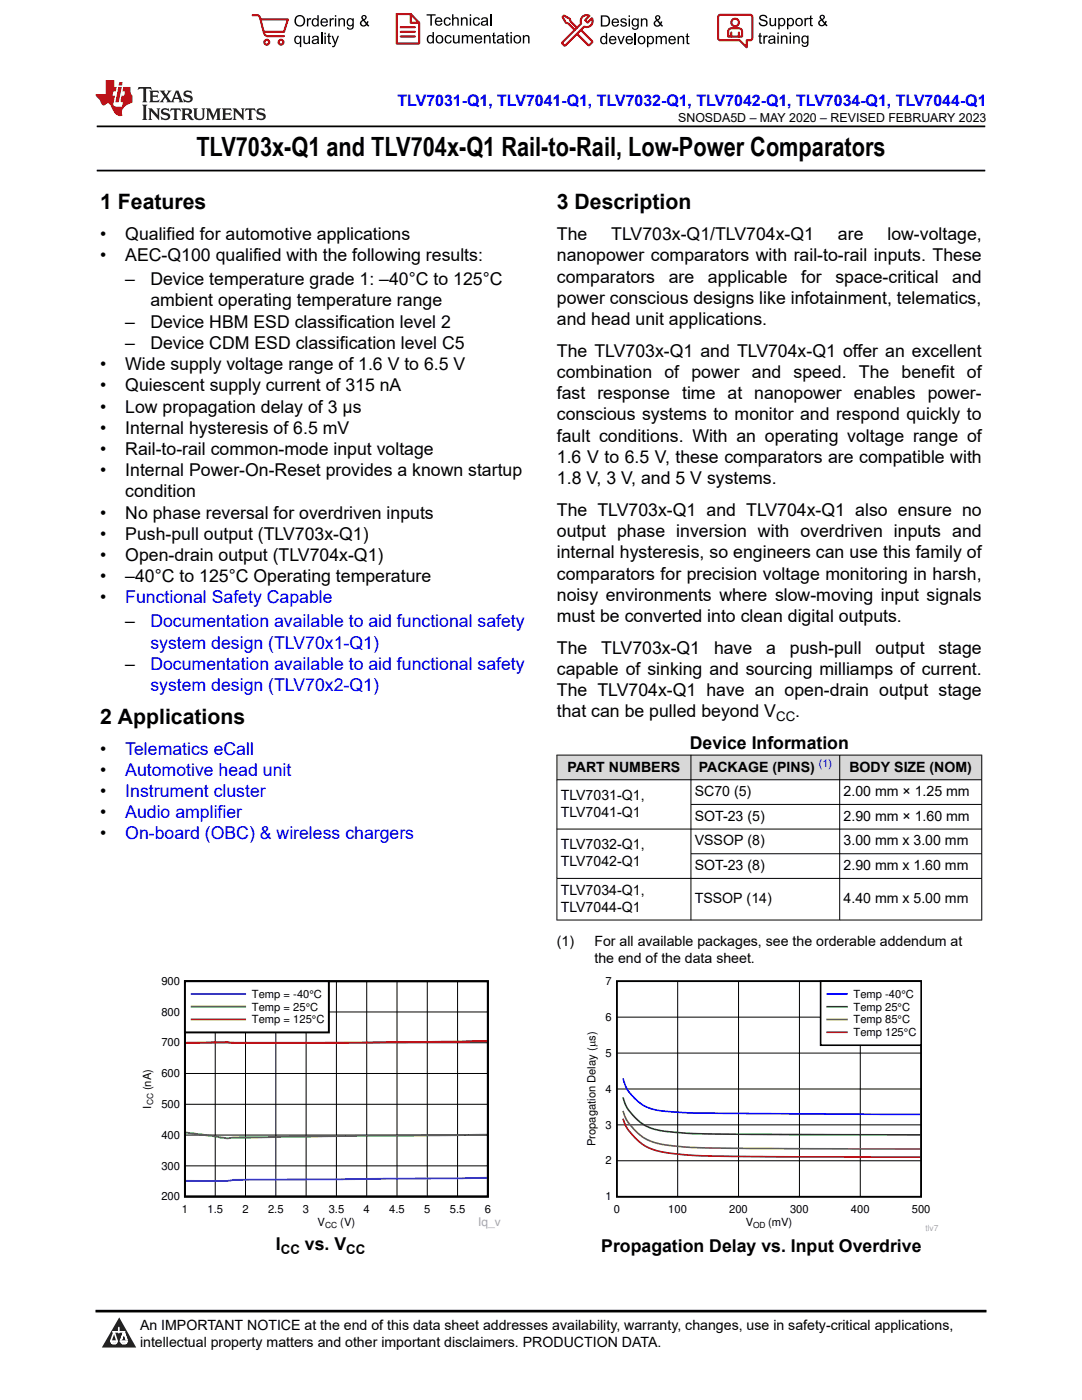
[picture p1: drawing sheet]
<svg xmlns="http://www.w3.org/2000/svg" width="216mm" height="279mm" viewBox="0 0 216 279" stroke-linecap="round" stroke-linejoin="round" font-family="sans-serif">
<path d="M19.3 25.2h177.3M19.3 34h177.3" fill="none" stroke="#000" stroke-width=".35"/>
<g fill="#d8d8d8">
<path d="M111.1 150.7h84.8v4.9h-84.8z" fill-rule="evenodd"/>
<path d="M111.2 150.8h26.6v4.8h-26.6z" fill-rule="evenodd"/>
<path d="M137.9 150.8h29.6v4.8h-29.6z" fill-rule="evenodd"/>
<path d="M167.6 150.8h28.2v4.8h-28.2z" fill-rule="evenodd"/>
</g>
<g fill="none" stroke="#000" stroke-width=".2">
<path d="M111.1 150.7h84.9M111.1 155.6h84.9M111.1 150.6v33.1M137.9 150.6v33.1M167.6 150.6v33.1M195.9 150.6v33.1M111.1 165.5h84.9M111.1 175.3h84.9M137.9 160.5h58.1M137.9 170.4h58.1M42.9 195.8v43M49 195.8v43"/>
<path d="M55 195.8v43M61.1 195.8v43M67.1 195.8v43M73.2 195.8v43M79.2 195.8v43M85.3 195.8v43M91.3 195.8v43M111.1 183.6h84.9M36.9 214.2h60.5M36.9 208.1h60.5M36.9 202h60.5M36.9 232.7h60.5"/>
<path d="M36.9 226.5h60.5M36.9 220.4h60.5"/>
</g>
<path d="M36.9 195.8h60.5v43h-60.5z" fill="none" stroke="#000" stroke-width=".39"/>
<path d="M97.2 235.1l-50.6 .4a49.9 49.9 0 0 1-9.5 .2" fill="none" stroke="#3265ff" stroke-width=".39"/>
<path d="M37.1 226l8.3 1.2a1970.3 1970.3 0 0 1 51.8-.7" fill="none" stroke="#00cf1b" stroke-width=".39"/>
<path d="M97.2 207.8a1703.9 1703.9 0 0 1-53 .2l-7.1 .1" fill="none" stroke="#f00" stroke-width=".39"/>
<path d="M36.9 195.8h28.7v10.2h-28.7z" fill-rule="evenodd" fill="#fff"/>
<path d="M36.9 195.8h28.7v10.2h-28.7z" fill="none" stroke="#000" stroke-width=".39"/>
<path d="M38.3 198.4h10.6" fill="none" stroke="#3265ff" stroke-width=".39"/>
<path d="M38.3 200.9h10.6" fill="none" stroke="#00cf1b" stroke-width=".39"/>
<path d="M38.3 203.5h10.6" fill="none" stroke="#f00" stroke-width=".39"/>
<path d="M116.7 194.9h70.5v50.8h-70.5z" fill-rule="evenodd" fill="#fff"/>
<path d="M123.1 195.8h60.7v43h-60.7z" fill="none" stroke="#000" stroke-width=".32"/>
<path d="M135.2 195.8v43M147.4 195.8v43M159.5 195.8v43M171.7 195.8v43M123.1 217.3h60.7M123.1 210.2h60.7M123.1 203h60.7M123.1 231.7h60.7M123.1 224.5h60.7" fill="none" stroke="#000" stroke-width=".2"/>
<path d="M124.3 215.2a9.1 9.1 0 0 0 9.3 6.7l1.6 .1a1816.7 1816.7 0 0 0 48.4 .4" fill="none" stroke="#00f" stroke-width=".32"/>
<path d="M124.3 219a9.7 9.7 0 0 0 9.3 6.9l3.3 .3a1609.9 1609.9 0 0 0 46.7 .3" fill="none" stroke="#007f00" stroke-width=".32"/>
<path d="M124.3 221.7a10.2 10.2 0 0 0 9.3 6.9l3.3 .3a1123.3 1123.3 0 0 0 41.6 .4h5.1" fill="none" stroke="#7f7f00" stroke-width=".32"/>
<path d="M124.3 223.3a10.5 10.5 0 0 0 9.3 6.8l4.1 .4a1209.6 1209.6 0 0 0 45.9 .4" fill="none" stroke="#7f0000" stroke-width=".32"/>
<path d="M163.7 195.8h20.1v12.8h-20.1z" fill-rule="evenodd" fill="#fff"/>
<path d="M163.7 195.8h20.1v12.8h-20.1z" fill="none" stroke="#000" stroke-width=".32"/>
<path d="M165.1 198.4h3.9" fill="none" stroke="#00f" stroke-width=".32"/>
<path d="M165.1 200.9h3.9" fill="none" stroke="#007f00" stroke-width=".32"/>
<path d="M165.1 203.5h3.9" fill="none" stroke="#7f7f00" stroke-width=".32"/>
<path d="M165.1 206h3.9" fill="none" stroke="#7f0000" stroke-width=".32"/>
<path d="M0 0h215.9v23.8h-215.9z" fill-rule="evenodd" fill="#fff"/>
<path d="M27.7 17.4l-.2 .6 .5-.3h.6v.1v2.2l-.2 .4h1l-.2-.4v-2.2v-.1h.5l.5 .3-.1-.6zM29.8 18.1l.2 .4v1.5l-.2 .4h1.9l.1-.6a1.08 1.08 0 0 1-1.3 .2v-.7h.6l.4 .2v-.6l-.4 .2h-.6v-.6l.2-.1a1 1 0 0 1 1 .2l-.1-.5zM31.8 18.1l1 1.1-1 1.2h.9l-.2-.2 .4-.7 .5 .7-.2 .2h1.6l-.2-.2 .1-.4h1l.1 .4-.1 .2h.9l-.2-.3-.8-2h-.5l-1 2.2-.8-1.1 .9-1.1h-.8l.2 .2-.5 .7-.3-.7 .1-.2zM35.2 18.5l.4 1h-.8zM36.8 18.2a.65 .65 0 0 0-.2 .7 .65 .65 0 0 0 .6 .5l.7 .2 .1 .2a.79 .79 0 0 1-.7 .4 .79 .79 0 0 1-.7-.5l.1 .7 .2-.1a.93 .93 0 0 0 1.1 .1 .93 .93 0 0 0 .4-1 1.46 1.46 0 0 0-1.2-.6l-.1-.3a1.09 1.09 0 0 1 1.2 .2l-.2-.6-.1 .1-.6-.2zM28.4 20.9l.2 .4v2.3l-.2 .3h1l-.2-.3v-2.3l.2-.4zM29.6 21.6l.2 .4v1.6l-.2 .3h.8l-.3-.3v-1.4l1.7 1.8v-2l.2-.4h-.8l.2 .2 .1 1.1-1.2-1.3zM32.3 21.8a.65 .65 0 0 0-.2 .7 .65 .65 0 0 0 .7 .4l.6 .2 .1 .2a.79 .79 0 0 1-.7 .4 .79 .79 0 0 1-.7-.5l.1 .7 .2-.1a.93 .93 0 0 0 1.1 .1 .93 .93 0 0 0 .4-.9 1.46 1.46 0 0 0-1.2-.6l-.1-.4a1.09 1.09 0 0 1 1.2 .2l-.2-.6-.1 .1-.6-.1zM34.1 21.6l-.1 .7a.63 .63 0 0 1 .7-.4l.1 1.7-.3 .3h1l-.2-.3v-1.7a.66 .66 0 0 1 .8 .4l-.1-.7zM36.2 21.6l.2 .4v1.6l-.2 .3h.9l-.2-.2v-.7h.5l.1 .2a.79 .79 0 0 0 1.2 .6l-1-.9a.61 .61 0 0 0 .6-.6 .61 .61 0 0 0-.5-.6zM36.9 21.9h.2a.47 .47 0 0 1 .5 .1 .47 .47 0 0 1 .1 .5l-.2 .2h-.6zM38.5 21.6l.2 .2a2.27 2.27 0 0 0 .4 2 1.04 1.04 0 0 0 1.7-.7v-1.3l.2-.2h-.8l.2 .4v1.1a.6 .6 0 0 1-.6 .6 .6 .6 0 0 1-.6-.6v-1.1l.3-.4zM41.1 21.6l.2 .4v1.6l-.2 .3h.7l-.2-.3v-1.5l.9 1.9 .8-1.9v1.5l-.2 .3h1l-.3-.3v-1.6l.3-.4h-.8l-.7 1.5-.7-1.5zM44.3 21.6l.2 .4v1.6l-.2 .3h1.9l.1-.5a1.09 1.09 0 0 1-1.3 .1v-.6h.6l.4 .1v-.6l-.4 .2h-.6v-.6l.2-.1a1.01 1.01 0 0 1 1 .3l-.1-.6zM46.4 21.6l.3 .4v1.6l-.3 .3h.8l-.2-.3v-1.4l1.6 1.8v-2l.2-.4h-.7l.2 .2v1.1l-1.2-1.3zM49 21.6l-.1 .7a.63 .63 0 0 1 .8-.4v1.7l-.3 .3h1l-.2-.3v-1.7a.66 .66 0 0 1 .8 .4l-.1-.7zM51.4 21.8a.65 .65 0 0 0-.2 .7 .65 .65 0 0 0 .6 .4l.6 .2 .2 .2a.79 .79 0 0 1-.8 .4 .79 .79 0 0 1-.6-.5l.1 .7 .2-.1a.93 .93 0 0 0 1 .1 .93 .93 0 0 0 .5-.9 1.46 1.46 0 0 0-1.3-.6l-.1-.4a1.09 1.09 0 0 1 1.3 .2l-.2-.6-.2 .1-.5-.1z" fill="#231f20"/>
<path d="M21.1 16v2.8h-2.1l.1 .3 .9 1a.95 .95 0 0 0 .9 .9 .59 .59 0 0 1 .6-.4 .59 .59 0 0 1 .5 .4l.4 .8a1.59 1.59 0 0 0 2.1 1.3 1.61 1.61 0 0 1 1-2.2l1-.4-.1-1.5a1.59 1.59 0 0 1-.4-1.6h-1.4l-.2 .9h.5l-.1 .8h-.5l-.2 1v.2l.4 .1-.2 .9h-.6a.73 .73 0 0 1-1.1-.7l.3-1.5h-.5l.2-.8h.5l.2-.9h-.5v-1.4zM23.6 17.4l-.6 3h.7l.6-3zM23.8 16.4l-.1 .7h.7l.1-.7z" fill="#ed1c24"/>
<g fill="#000">
<path d="M58.7 4.2a1.15 1.15 0 0 1 2.3 0 1.15 1.15 0 0 1-2.3 0zM59.3 3.5a.89 .89 0 0 0-.2 1.1 .89 .89 0 0 0 1.1 .4 .88 .88 0 0 0 .3-1.3 .88 .88 0 0 0-1.2-.2z" fill-rule="evenodd"/>
<path d="M58.9 7.3l.5-.2 .5 .3v-.3h.2v2.3h-.3v-.8a.74 .74 0 0 1-.9 0 .74 .74 0 0 1-.2-1zM59.1 7.5a.57 .57 0 0 0-.1 .7 .57 .57 0 0 0 .7 .2 .57 .57 0 0 0 .2-.7 .57 .57 0 0 0-.8-.2z" fill-rule="evenodd"/>
<path d="M61.2 3.6h.3v.3l.2-.2 .3-.1 .1 .1-.1 .3a.36 .36 0 0 0-.4 0 .36 .36 0 0 0-.1 .4v.9h-.3z" fill-rule="evenodd"/>
<path d="M60.5 7.1h.3v.9a.41 .41 0 0 0 .4 .6 .41 .41 0 0 0 .4-.6v-.9h.3v1.7h-.3v-.3a.58 .58 0 0 1-.7 .3 .58 .58 0 0 1-.4-.6z" fill-rule="evenodd"/>
<path d="M62.4 3.8l.5-.2 .4 .2v-.8h.3v2.3h-.3v-.2a.75 .75 0 0 1-1-.1 .75 .75 0 0 1 0-1zM62.6 4a.57 .57 0 0 0-.1 .7 .57 .57 0 0 0 .7 .2 .57 .57 0 0 0 .1-.7 .57 .57 0 0 0-.7-.2z" fill-rule="evenodd"/>
<path d="M62.4 7.3a.74 .74 0 0 1 .9-.1 .74 .74 0 0 1 .3 .9l.1 .7h-.3v-.2a.57 .57 0 0 1-.9 .2 .57 .57 0 0 1-.1-.8l.9-.3a.41 .41 0 0 0-.3-.4 .41 .41 0 0 0-.5 .4l-.3-.1zM62.6 8.2a.35 .35 0 0 0 .1 .5 .35 .35 0 0 0 .5-.3l.1-.4z" fill-rule="evenodd"/>
<path d="M64.7 6.5h.3v.3h-.3zM64.7 7.1h.3v1.7h-.3z" fill-rule="evenodd"/>
<path d="M64.2 3.8a.76 .76 0 0 1 .9-.1 .76 .76 0 0 1 .3 .8h-1.2a.47 .47 0 0 0 .4 .6 .47 .47 0 0 0 .5-.4l.3 .1a.82 .82 0 0 1-1.2 .3 .82 .82 0 0 1 0-1.3zM64.4 4l-.2 .3h.9l-.2-.4z" fill-rule="evenodd"/>
<path d="M65.8 3.6h.2v.3l.2-.2 .3-.1 .2 .1-.1 .3a.36 .36 0 0 0-.5 0 .36 .36 0 0 0 0 .4v.9h-.3z" fill-rule="evenodd"/>
<path d="M65.5 6.7l.3-.1v.5h.2v.3h-.2v.9v.2h.2l.1 .3a.41 .41 0 0 1-.5-.1 .41 .41 0 0 1-.1-.4v-.9h-.2v-.3h.2z" fill-rule="evenodd"/>
<path d="M66.1 7.1h.3l.5 1.4 .5-1.4h.2l-.6 1.7a.57 .57 0 0 1-.7 .6v-.3a.37 .37 0 0 0 .5-.3z" fill-rule="evenodd"/>
<path d="M66.8 3h.3v.3h-.3zM66.8 3.6h.3v1.7h-.3z" fill-rule="evenodd"/>
<path d="M67.5 3.6h.3v.3a.58 .58 0 0 1 .7-.3 .58 .58 0 0 1 .3 .7v1h-.2v-1a.4 .4 0 0 0-.5-.5 .4 .4 0 0 0-.3 .6v.9h-.3z" fill-rule="evenodd"/>
<path d="M69.3 3.8l.6-.2 .4 .2v-.2h.3v1.5a.71 .71 0 0 1-.5 .8 .71 .71 0 0 1-.9-.5h.3a.46 .46 0 0 0 .6 .3 .46 .46 0 0 0 .2-.6 .78 .78 0 0 1-1.1-.2 .78 .78 0 0 1 .1-1.1zM69.6 4a.53 .53 0 0 0-.1 .8 .53 .53 0 0 0 .8 0 .54 .54 0 0 0 0-.7 .54 .54 0 0 0-.7-.1z" fill-rule="evenodd"/>
<path d="M72.2 3.1a.53 .53 0 0 1 .9 .1 .53 .53 0 0 1-.4 .8l.5 .5 .1-.3 .2 .1-.2 .5 .4 .3-.2 .2-.3-.3a.71 .71 0 0 1-1.2 .1 .71 .71 0 0 1 .3-1.1l-.2-.5zM72.3 3.5a.3 .3 0 0 0 .6 0 .3 .3 0 0 0-.6 0zM72.3 4.3a.45 .45 0 0 0 0 .7 .45 .45 0 0 0 .7-.2l-.5-.6z" fill-rule="evenodd"/>
<path d="M85.1 2.8h1.8v.3h-.7v2h-.3v-2h-.8z" fill-rule="evenodd"/>
<path d="M85.3 7.2l.6-.2 .4 .2v-.8h.3v2.3h-.3v-.2a.76 .76 0 0 1-1-.1 .76 .76 0 0 1-.1-1zM85.6 7.4a.58 .58 0 0 0-.1 .7 .58 .58 0 0 0 .7 .2 .58 .58 0 0 0 .1-.7 .58 .58 0 0 0-.7-.2z" fill-rule="evenodd"/>
<path d="M87.2 7.2a.81 .81 0 0 1 1.1 .1 .81 .81 0 0 1-.1 1.2 .81 .81 0 0 1-1.2-.2v-.7zM87.3 7.4a.57 .57 0 0 0 0 .8 .57 .57 0 0 0 .8 0 .57 .57 0 0 0 0-.7 .57 .57 0 0 0-.8-.1z" fill-rule="evenodd"/>
<path d="M87 3.7a.77 .77 0 0 1 .9-.2 .77 .77 0 0 1 .4 .9h-1.3a.48 .48 0 0 0 .4 .5 .48 .48 0 0 0 .6-.3h.3a.83 .83 0 0 1-1.3 .4 .83 .83 0 0 1 0-1.3zM87.2 3.8l-.1 .3h.9l-.3-.4z" fill-rule="evenodd"/>
<path d="M88.7 3.7a.7 .7 0 0 1 1.2 .3h-.2a.45 .45 0 0 0-.6-.3 .45 .45 0 0 0-.3 .6 .45 .45 0 0 0 .3 .6 .45 .45 0 0 0 .6-.4l.3 .1a.76 .76 0 0 1-1.1 .5 .76 .76 0 0 1-.3-1.1z" fill-rule="evenodd"/>
<path d="M88.9 7.2a.7 .7 0 0 1 1.2 .3h-.3a.45 .45 0 0 0-.5-.3 .45 .45 0 0 0-.3 .6 .45 .45 0 0 0 .3 .6 .45 .45 0 0 0 .6-.3h.2a.76 .76 0 0 1-1 .5 .76 .76 0 0 1-.3-1.1z" fill-rule="evenodd"/>
<path d="M90.2 2.8h.3v.9a.59 .59 0 0 1 .7-.2 .59 .59 0 0 1 .3 .6v1h-.2v-1a.4 .4 0 0 0-.5-.4 .4 .4 0 0 0-.3 .5v.9h-.3z" fill-rule="evenodd"/>
<path d="M90.4 7h.3v.9a.41 .41 0 0 0 .4 .6 .41 .41 0 0 0 .3-.6v-.9h.3v1.7h-.2v-.3a.58 .58 0 0 1-.7 .3 .58 .58 0 0 1-.4-.7z" fill-rule="evenodd"/>
<path d="M92 3.5h.2v.2a.59 .59 0 0 1 .7-.3 .59 .59 0 0 1 .4 .7v1h-.3v-1a.41 .41 0 0 0-.4-.4 .41 .41 0 0 0-.4 .5v.9h-.2z" fill-rule="evenodd"/>
<path d="M92.1 7h.3v.3a.56 .56 0 0 1 1 0 .54 .54 0 0 1 .6-.3 .54 .54 0 0 1 .4 .5v1.2h-.3v-1.1a.34 .34 0 0 0-.3-.4 .34 .34 0 0 0-.4 .3v1.2h-.3v-1.1a.38 .38 0 0 0-.5-.3 .38 .38 0 0 0-.2 .5v.9h-.3z" fill-rule="evenodd"/>
<path d="M93.7 2.8h.3v.4h-.3zM93.7 3.5h.3v1.6h-.3z" fill-rule="evenodd"/>
<path d="M94.6 3.7a.7 .7 0 0 1 1.2 .3h-.3a.45 .45 0 0 0-.6-.3 .45 .45 0 0 0-.3 .6 .45 .45 0 0 0 .4 .6 .45 .45 0 0 0 .5-.4l.3 .1a.76 .76 0 0 1-1 .5 .76 .76 0 0 1-.4-1.1z" fill-rule="evenodd"/>
<path d="M94.9 7.2a.77 .77 0 0 1 .9-.1 .77 .77 0 0 1 .4 .8h-1.2a.48 .48 0 0 0 .3 .6 .48 .48 0 0 0 .6-.4l.3 .1a.83 .83 0 0 1-1.3 .3 .83 .83 0 0 1 0-1.3zM95.1 7.3l-.1 .4h.9l-.2-.4z" fill-rule="evenodd"/>
<path d="M96.6 7h.2v.3a.59 .59 0 0 1 .7-.3 .59 .59 0 0 1 .4 .7v1h-.3v-1a.41 .41 0 0 0-.4-.5 .41 .41 0 0 0-.4 .6v.9h-.2z" fill-rule="evenodd"/>
<path d="M96.1 3.7a.74 .74 0 0 1 1-.2 .74 .74 0 0 1 .3 .9v.7h-.2l-.1-.2a.59 .59 0 0 1-.8 .3 .59 .59 0 0 1-.2-.8l1-.3a.42 .42 0 0 0-.4-.5 .42 .42 0 0 0-.4 .4l-.3-.1zM96.3 4.5a.36 .36 0 0 0 .2 .5 .36 .36 0 0 0 .5-.2l.1-.5z" fill-rule="evenodd"/>
<path d="M98.4 6.6l.3-.2v.6h.2v.2h-.2v1v.2h.2l.1 .3a.41 .41 0 0 1-.5-.1 .41 .41 0 0 1-.1-.4v-1h-.2v-.2h.2z" fill-rule="evenodd"/>
<path d="M99.3 7.2a.74 .74 0 0 1 1-.2 .74 .74 0 0 1 .2 1l.1 .7h-.3v-.2a.59 .59 0 0 1-.8 .2 .59 .59 0 0 1-.3-.8l1.1-.3a.42 .42 0 0 0-.4-.4 .42 .42 0 0 0-.5 .3h-.2zM99.5 8a.36 .36 0 0 0 .2 .5 .36 .36 0 0 0 .4-.2l.2-.5z" fill-rule="evenodd"/>
<path d="M101 6.6l.3-.2v.6h.3v.2h-.3v1l.1 .2h.2v.3a.41 .41 0 0 1-.4-.1 .41 .41 0 0 1-.2-.4v-1h-.2v-.2h.2z" fill-rule="evenodd"/>
<path d="M101.9 6.4h.2v.3h-.2zM101.9 7h.2v1.7h-.2z" fill-rule="evenodd"/>
<path d="M102.7 7.2a.81 .81 0 0 1 1.1 .1 .81 .81 0 0 1-.1 1.2 .81 .81 0 0 1-1.2-.2v-.7zM102.9 7.4a.57 .57 0 0 0-.1 .8 .57 .57 0 0 0 .9 0 .57 .57 0 0 0-.1-.7 .57 .57 0 0 0-.7-.1z" fill-rule="evenodd"/>
<path d="M104.3 7h.3v.3a.59 .59 0 0 1 .7-.3 .59 .59 0 0 1 .4 .7v1h-.3v-1a.41 .41 0 0 0-.5-.5 .41 .41 0 0 0-.3 .6v.9h-.3z" fill-rule="evenodd"/>
<path d="M119.9 3.1h.8a1.12 1.12 0 0 1 1 1.1 1.12 1.12 0 0 1-1 1.1h-.8zM120.2 3.3v1.7h.5a.86 .86 0 0 0 .8-.8 .86 .86 0 0 0-.8-.9z" fill-rule="evenodd"/>
<path d="M119.9 7.4l.5-.3 .5 .3v-.8h.3v2.2h-.3v-.2a.75 .75 0 0 1-1 0 .75 .75 0 0 1-.1-1zM120.2 7.5a.57 .57 0 0 0-.2 .8 .57 .57 0 0 0 .8 .2 .57 .57 0 0 0 .1-.8 .57 .57 0 0 0-.7-.2z" fill-rule="evenodd"/>
<path d="M121.7 7.4a.76 .76 0 0 1 .9-.2 .76 .76 0 0 1 .4 .9h-1.2a.47 .47 0 0 0 .3 .5 .47 .47 0 0 0 .6-.3h.3a.82 .82 0 0 1-1.3 .4 .82 .82 0 0 1 0-1.3zM121.9 7.5l-.1 .3h.9l-.2-.4z" fill-rule="evenodd"/>
<path d="M122.2 3.9a.76 .76 0 0 1 .9-.2 .76 .76 0 0 1 .4 .9h-1.2a.47 .47 0 0 0 .4 .5 .47 .47 0 0 0 .5-.3h.3a.82 .82 0 0 1-1.2 .4 .82 .82 0 0 1-.1-1.3zM122.5 4l-.2 .3h.9l-.2-.4z" fill-rule="evenodd"/>
<path d="M123.9 3.8a.71 .71 0 0 1 1.1 .3h-.2a.32 .32 0 0 0-.4-.3 .32 .32 0 0 0-.3 .4h.1a.75 .75 0 0 1 .9 .8 .72 .72 0 0 1-.7 .3 .72 .72 0 0 1-.6-.5h.2a.36 .36 0 0 0 .4 .4 .36 .36 0 0 0 .3-.5 .8 .8 0 0 1-.9-.7z" fill-rule="evenodd"/>
<path d="M123.2 7.2h.3l.4 1.3 .5-1.3h.3l-.6 1.6h-.3z" fill-rule="evenodd"/>
<path d="M125.4 3.1h.3v.3h-.3zM125.4 3.7h.3v1.6h-.3z" fill-rule="evenodd"/>
<path d="M125 7.4a.76 .76 0 0 1 .9-.2 .76 .76 0 0 1 .4 .9h-1.2a.47 .47 0 0 0 .4 .5 .47 .47 0 0 0 .5-.3h.3a.82 .82 0 0 1-1.2 .4 .82 .82 0 0 1-.1-1.3zM125.3 7.5l-.2 .3h.9l-.2-.4z" fill-rule="evenodd"/>
<path d="M126.2 3.9l.5-.3 .5 .3v-.2h.3v1.4a.71 .71 0 0 1-.6 .8 .71 .71 0 0 1-.8-.5l.2 .1a.46 .46 0 0 0 .7 .2 .46 .46 0 0 0 .2-.6 .78 .78 0 0 1-1.1-.1 .78 .78 0 0 1 .1-1.1zM126.4 4a.53 .53 0 0 0 0 .8 .53 .53 0 0 0 .7 0 .54 .54 0 0 0 0-.7 .54 .54 0 0 0-.7-.1z" fill-rule="evenodd"/>
<path d="M127.5 7.3a.8 .8 0 0 1 1.1 .2 .8 .8 0 0 1-.1 1.1 .8 .8 0 0 1-1.2-.1v-.8zM127.7 7.5a.56 .56 0 0 0-.1 .9 .56 .56 0 0 0 .8-.1 .56 .56 0 0 0 0-.7 .56 .56 0 0 0-.7-.1z" fill-rule="evenodd"/>
<path d="M127.9 3.7h.2v.2a.58 .58 0 0 1 .7-.2 .58 .58 0 0 1 .4 .6v1h-.3v-1a.4 .4 0 0 0-.4-.4 .4 .4 0 0 0-.3 .5v.9h-.3z" fill-rule="evenodd"/>
<path d="M129.1 7.2h.2v.2a.72 .72 0 0 1 1-.1 .72 .72 0 0 1 .2 1 .64 .64 0 0 1-.5 .5 .64 .64 0 0 1-.6-.2v.8h-.3zM129.5 7.5a.56 .56 0 0 0-.1 .8 .56 .56 0 0 0 .7 .2 .56 .56 0 0 0 .1-.8 .56 .56 0 0 0-.7-.2z" fill-rule="evenodd"/>
<path d="M130.8 7.2h.3v.2a.55 .55 0 0 1 .9 0 .53 .53 0 0 1 .7-.3 .53 .53 0 0 1 .4 .6v1.1h-.3v-1a.34 .34 0 0 0-.3-.4 .34 .34 0 0 0-.4 .3v1.1h-.3v-1a.37 .37 0 0 0-.5-.4 .37 .37 0 0 0-.2 .6v.8h-.3z" fill-rule="evenodd"/>
<path d="M130.9 3.2a.53 .53 0 0 1 .8 .1 .53 .53 0 0 1-.3 .8l.4 .5 .1-.4 .3 .1-.2 .5 .3 .3-.2 .3-.3-.4a.71 .71 0 0 1-1.2 .1 .71 .71 0 0 1 .4-1.1l-.3-.5zM130.9 3.6a.3 .3 0 0 0 .6 0 .3 .3 0 0 0-.6 0zM130.9 4.3a.45 .45 0 0 0 0 .7 .45 .45 0 0 0 .7-.2l-.5-.6z" fill-rule="evenodd"/>
<path d="M133.6 7.4a.76 .76 0 0 1 .9-.2 .76 .76 0 0 1 .4 .9h-1.3a.47 .47 0 0 0 .4 .5 .47 .47 0 0 0 .6-.3h.3a.82 .82 0 0 1-1.3 .4 .82 .82 0 0 1 0-1.3zM133.8 7.5l-.1 .3h.9l-.3-.4z" fill-rule="evenodd"/>
<path d="M135.2 7.2h.3v.2a.58 .58 0 0 1 .7-.2 .58 .58 0 0 1 .3 .6v1h-.3v-1a.4 .4 0 0 0-.4-.4 .4 .4 0 0 0-.3 .5v.9h-.3z" fill-rule="evenodd"/>
<path d="M137 6.8l.3-.2v.6h.2v.2h-.2v1v.2h.2l.1 .2a.41 .41 0 0 1-.5 0 .41 .41 0 0 1-.1-.5v-.9h-.2v-.2h.2z" fill-rule="evenodd"/>
<path d="M151.7 3.1a.88 .88 0 0 1 1.4 .5h-.3a.49 .49 0 0 0-.5-.5 .49 .49 0 0 0-.4 .6v.1a1.06 1.06 0 0 1 1.3 1 .95 .95 0 0 1-1 .4 .95 .95 0 0 1-.8-.7h.3a.58 .58 0 0 0 .6 .5 .58 .58 0 0 0 .5-.6l-.2-.1a.95 .95 0 0 1-1.1-.9z" fill-rule="evenodd"/>
<path d="M151.5 6.7l.3-.2v.6h.3v.2h-.3v1v.2h.3v.2a.41 .41 0 0 1-.5 0 .41 .41 0 0 1-.1-.5v-.9h-.2v-.2h.2z" fill-rule="evenodd"/>
<path d="M152.3 7.1h.3v.2l.1-.2h.4h.1l-.1 .3a.36 .36 0 0 0-.4 0 .36 .36 0 0 0-.1 .5v.8h-.3z" fill-rule="evenodd"/>
<path d="M153.4 7.3a.74 .74 0 0 1 1-.2 .74 .74 0 0 1 .3 .9l.1 .7h-.3l-.1-.2a.57 .57 0 0 1-.8 .3 .57 .57 0 0 1-.1-.9l.9-.2a.41 .41 0 0 0-.4-.4 .41 .41 0 0 0-.4 .3h-.3zM153.7 8.1a.35 .35 0 0 0 .1 .5 .35 .35 0 0 0 .5-.2l.1-.5z" fill-rule="evenodd"/>
<path d="M153.5 3.6h.3v.9a.41 .41 0 0 0 .4 .5 .41 .41 0 0 0 .4-.5v-.9h.3v1.6h-.3v-.2a.58 .58 0 0 1-.7 .2 .58 .58 0 0 1-.4-.6z" fill-rule="evenodd"/>
<path d="M155.1 6.5h.3v.3h-.3zM155.1 7.1h.3v1.6h-.3z" fill-rule="evenodd"/>
<path d="M155.3 3.6h.2v.2a.72 .72 0 0 1 1-.1 .72 .72 0 0 1 .2 1 .64 .64 0 0 1-.5 .5 .64 .64 0 0 1-.6-.2v.8h-.3zM155.7 3.9a.56 .56 0 0 0-.2 .8 .56 .56 0 0 0 .8 .2 .56 .56 0 0 0 .1-.8 .56 .56 0 0 0-.7-.2z" fill-rule="evenodd"/>
<path d="M155.8 7.1h.3v.2a.58 .58 0 0 1 .7-.2 .58 .58 0 0 1 .3 .6v1h-.2v-1a.4 .4 0 0 0-.5-.4 .4 .4 0 0 0-.3 .5v.9h-.3z" fill-rule="evenodd"/>
<path d="M157 3.6h.3v.2a.72 .72 0 0 1 1-.1 .72 .72 0 0 1 .1 1 .64 .64 0 0 1-.4 .5 .64 .64 0 0 1-.7-.2v.8h-.3zM157.4 3.9a.56 .56 0 0 0-.1 .8 .56 .56 0 0 0 .7 .2 .56 .56 0 0 0 .2-.8 .56 .56 0 0 0-.8-.2z" fill-rule="evenodd"/>
<path d="M157.6 6.5h.2v.3h-.2zM157.6 7.1h.2v1.6h-.2z" fill-rule="evenodd"/>
<path d="M158.3 7.1h.2v.2a.58 .58 0 0 1 .7-.2 .58 .58 0 0 1 .4 .6v1h-.3v-1a.4 .4 0 0 0-.4-.4 .4 .4 0 0 0-.4 .5v.9h-.2z" fill-rule="evenodd"/>
<path d="M158.9 3.7a.8 .8 0 0 1 1.2 .2 .8 .8 0 0 1-.2 1.1 .8 .8 0 0 1-1.1-.1l-.1-.8zM159.1 3.9a.56 .56 0 0 0-.1 .9 .56 .56 0 0 0 .9 0 .56 .56 0 0 0-.1-.8 .56 .56 0 0 0-.7-.1z" fill-rule="evenodd"/>
<path d="M160.1 7.3l.5-.2 .5 .2v-.2h.2v1.4a.71 .71 0 0 1-.5 .9 .71 .71 0 0 1-.8-.5h.2a.46 .46 0 0 0 .6 .2 .46 .46 0 0 0 .2-.6 .78 .78 0 0 1-1-.1 .78 .78 0 0 1 .1-1.1zM160.3 7.4a.53 .53 0 0 0-.1 .8 .53 .53 0 0 0 .8 0 .54 .54 0 0 0 0-.7 .54 .54 0 0 0-.7-.1z" fill-rule="evenodd"/>
<path d="M160.5 3.6h.3v.2l.1-.2h.4h.1l-.1 .3a.36 .36 0 0 0-.4 0 .36 .36 0 0 0-.1 .5v.8h-.3z" fill-rule="evenodd"/>
<path d="M161.6 3.2l.3-.2v.6h.3v.2h-.3v1l.1 .2h.2v.2a.41 .41 0 0 1-.4 0 .41 .41 0 0 1-.2-.5v-.9h-.2v-.2h.2z" fill-rule="evenodd"/>
<path d="M163.7 3.1a.53 .53 0 0 1 .8 .1 .53 .53 0 0 1-.3 .8l.4 .5 .1-.3h.3l-.2 .5 .3 .3-.2 .3-.3-.3a.71 .71 0 0 1-1.2 .1 .71 .71 0 0 1 .4-1.2l-.3-.5zM163.8 3.5a.3 .3 0 0 0 .6 0 .3 .3 0 0 0-.6 0zM163.7 4.2a.45 .45 0 0 0 0 .8 .45 .45 0 0 0 .7-.3l-.5-.6z" fill-rule="evenodd"/>
</g>
<path d="M64.2 6.5v2.3M97.9 2.8v2.3M126.8 6.6v2.2" fill="none" stroke="#000" stroke-width=".28"/>
<g fill="none" stroke="#de0000" stroke-width=".42">
<path d="M50.4 3l1.1 .1a1.4 1.4 0 0 1 .6 1.2l.6 2.5a.95 .95 0 0 0 1.2 .4h2.8M52 3.9h5.5l-.8 2.4h-4M79.1 2.8h2.8v1.7h1.7v4.2h-4.5zM80 6.4h2.8M80 5.4h2.8M80 7.3h2.8M82 2.8l1.6 1.7M115.1 5.5l-1.2-1.2-.2-.5-1.2-.7-.3 .3 .7 1.1 .5 .2 1.3 1.3M115.9 6l2.2 2.2v.3l-.5 .5h-.3l-2.2-2.2zM115.9 6l.7-.7a1.19 1.19 0 0 0 1.3-.3 1.19 1.19 0 0 0 .2-1.4l-.8 .9-.5-.5 .8-.8a1.19 1.19 0 0 0-1.3 .1 1.19 1.19 0 0 0-.3 1.4l-3.8 3.7v.3l.3 .3h.3l2.3-2.2M143.3 3.2l.5-.2h5.9l.4 .2v4.4l-.2 .4-.9 .1v1.3l-1.4-1.3h-3.8l-.5-.3zM145.5 5.8l.4-.1h1.6a.61 .61 0 0 1 .6 .6v1h-2.8v-1z"/>
<path d="M145.9 6.5v.8M147.4 6.5v.8"/>
<circle cx="53.2" cy="8.4" r=".49"/>
<circle cx="56.1" cy="8.4" r=".49"/>
<circle cx="146.7" cy="4.5" r=".75"/>
</g>
<path d="M0 261.4h215.9v18h-215.9z" fill-rule="evenodd" fill="#fff"/>
<path d="M23.8 262.9l3.4 6h-6.9z" fill="#231f20"/>
<path d="M22.1 267.7h1.3l-.4 .5h-.3a.55 .55 0 0 1-.6-.5z" fill-rule="evenodd" fill="#fff"/>
<path d="M22.1 267.7h1.3l-.4 .5h-.3a.55 .55 0 0 1-.6-.5z" fill="none" stroke="#231f20" stroke-width=".34"/>
<path d="M22.1 267.7h1.3l-.4 .5h-.5zM22.6 265.8h.1M22.6 265.8h2.3zM23.7 265.9h.1M23.7 264.9v1zM24 267.7h.1" fill="none" stroke="#fff" stroke-width=".34"/>
<path d="M24.7 265.8l-.7 1.9z" fill="#fff"/>
<path d="M24.7 265.8l-.7 1.9z" fill="none" stroke="#fff" stroke-width=".34"/>
<path d="M24.7 265.8l.7 1.9z" fill="#fff"/>
<path d="M22.8 265.8l-.7 1.9zM22.8 265.8l.6 1.9zM24.7 265.8l.7 1.9zM25.3 267.7h.1" fill="none" stroke="#fff" stroke-width=".34"/>
<path d="M24.1 267.7h1.3a.65 .65 0 0 1-.6 .5 .65 .65 0 0 1-.7-.5z" fill-rule="evenodd" fill="#fff"/>
<path d="M24.1 267.7h1.3a.65 .65 0 0 1-.6 .5 .65 .65 0 0 1-.7-.5z" fill="none" stroke="#231f20" stroke-width=".34"/>
<path d="M24 267.7h.1M24.1 267.7h1.3l-.4 .5h-.5z" fill="none" stroke="#fff" stroke-width=".34"/>
<path d="M19 261.7h177.8" fill="none" stroke="#000" stroke-width=".53"/>
<text font-size="5.3" x="39.2" y="31.2">TLV703x-Q1 and TLV704x-Q1 Rail-to-Rail, Low-Power Comparators</text>
<g font-size="4.2">
<text x="20" y="41.8">1 Features</text>
<text x="111.1" y="41.8">3 Description</text>
<text x="20" y="144.4">2 Applications</text>
</g>
<g font-size="3.5">
<text x="20" y="47.9">•</text>
<text x="25" y="47.9">Qualified for automotive applications</text>
<text x="111.1" y="47.9">The</text>
<text x="122" y="47.9">TLV703x-Q1/TLV704x-Q1</text>
<text x="167.2" y="47.9">are</text>
<text x="177.1" y="47.9">low-voltage,</text>
<text x="20" y="52.2">•</text>
<text x="25" y="52.2">AEC-Q100 qualified with the following results:</text>
<text x="111.1" y="52.2">nanopower comparators with rail-to-rail inputs. These</text>
<text x="25" y="56.9">–</text>
<text x="30" y="56.9">Device temperature grade 1: –40°C to 125°C</text>
<text x="111.1" y="56.4">comparators</text>
<text x="133.4" y="56.4">are</text>
<text x="141.3" y="56.4">applicable</text>
<text x="159.9" y="56.4">for</text>
<text x="166.7" y="56.4">space-critical</text>
<text x="190" y="56.4">and</text>
<text x="25" y="65.4">–</text>
<text x="30" y="61.2">ambient operating temperature range</text>
<text x="30" y="65.4">Device HBM ESD classification level 2</text>
<text x="111.1" y="60.6">power conscious designs like infotainment, telematics,</text>
<text x="111.1" y="64.9">and head unit applications.</text>
<text x="25" y="69.6">–</text>
<text x="30" y="69.6">Device CDM ESD classification level C5</text>
<text x="111.1" y="71.2">The TLV703x-Q1 and TLV704x-Q1 offer an excellent</text>
<text x="20" y="73.9">•</text>
<text x="25" y="73.9">Wide supply voltage range of 1.6 V to 6.5 V</text>
<text x="111.1" y="75.5">combination of power and speed. The benefit of</text>
<text x="20" y="78.1">•</text>
<text x="20" y="82.3">•</text>
<text x="25" y="78.1">Quiescent supply current of 315 nA</text>
<text x="25" y="82.3">Low propagation delay of 3 µs</text>
<text x="111.1" y="79.7">fast response time at nanopower enables power-</text>
<text x="111.1" y="83.9">conscious systems to monitor and respond quickly to</text>
<text x="20" y="86.6">•</text>
<text x="25" y="86.6">Internal hysteresis of 6.5 mV</text>
<text x="111.1" y="88.2">fault conditions. With an operating voltage range of</text>
<text x="20" y="90.8">•</text>
<text x="20" y="95">•</text>
<text x="25" y="90.8">Rail-to-rail common-mode input voltage</text>
<text x="25" y="95">Internal Power-On-Reset provides a known startup</text>
<text x="111.1" y="92.4">1.6 V to 6.5 V, these comparators are compatible with</text>
<text x="25" y="99.3">condition</text>
<text x="111.1" y="96.6">1.8 V, 3 V, and 5 V systems.</text>
<text x="20" y="103.5">•</text>
<text x="20" y="107.7">•</text>
<text x="25" y="103.5">No phase reversal for overdriven inputs</text>
<text x="25" y="107.7">Push-pull output (TLV703x-Q1)</text>
<text x="111.1" y="107.2">output phase inversion with overdriven inputs and</text>
<text x="111.1" y="103">The TLV703x-Q1 and TLV704x-Q1 also ensure no</text>
<text x="20" y="112">•</text>
<text x="25" y="112">Open-drain output (TLV704x-Q1)</text>
<text x="111.1" y="111.4">internal hysteresis, so engineers can use this family of</text>
<text x="20" y="116.2">•</text>
<text x="25" y="116.2">–40°C to 125°C Operating temperature</text>
<text x="111.1" y="115.7">comparators for precision voltage monitoring in harsh,</text>
<text x="111.1" y="119.9">noisy environments where slow-moving input signals</text>
<text x="20" y="120.4">•</text>
<text x="25" y="125.2">–</text>
<text x="111.1" y="124.1">must be converted into clean digital outputs.</text>
<text x="111.1" y="130.5">The</text>
<text x="120" y="130.5">TLV703x-Q1</text>
<text x="142.5" y="130.5">have</text>
<text x="152.9" y="130.5">a</text>
<text x="157.6" y="130.5">push-pull</text>
<text x="174.7" y="130.5">output</text>
<text x="187.3" y="130.5">stage</text>
<text x="25" y="133.7">–</text>
<text x="111.1" y="134.7">capable of sinking and sourcing milliamps of current.</text>
<text x="111.1" y="143.2">that can be pulled beyond V</text>
<text x="111.1" y="139">The TLV704x-Q1 have an open-drain output stage</text>
<text x="158.7" y="143.2">.</text>
<text x="137.6" y="149.5">Device Information</text>
<text x="20" y="150.6">•</text>
<text x="20" y="154.8">•</text>
<text x="20" y="159.1">•</text>
<text x="20" y="163.3">•</text>
<text x="20" y="167.5">•</text>
<text x="55.1" y="249.5">I</text>
<text x="60.8" y="249.5">vs. V</text>
<text x="120" y="249.9">Propagation Delay vs. Input Overdrive</text>
</g>
<g font-size="3.5" fill="#00f">
<text x="25" y="120.4">Functional Safety Capable</text>
<text x="30" y="125.2">Documentation available to aid functional safety</text>
<text x="30" y="129.4">system design (TLV70x1-Q1)</text>
<text x="30" y="133.7">Documentation available to aid functional safety</text>
<text x="30" y="137.9">system design (TLV70x2-Q1)</text>
<text x="25" y="150.6">Telematics eCall</text>
<text x="25" y="154.8">Automotive head unit</text>
<text x="25" y="159.1">Instrument cluster</text>
<text x="25" y="163.3">Audio amplifier</text>
<text x="25" y="167.5">On-board (OBC) &amp; wireless chargers</text>
</g>
<text font-size="3.2" fill="#00f" x="79.3" y="21.1">TLV7031-Q1, TLV7041-Q1, TLV7032-Q1, TLV7042-Q1, TLV7034-Q1, TLV7044-Q1</text>
<g font-size="2.8">
<text x="113.2" y="154">PART NUMBERS</text>
<text x="139.4" y="154">PACKAGE (PINS)</text>
<text x="169.5" y="154">BODY SIZE (NOM)</text>
<text x="111.9" y="159.7">TLV7031-Q1,</text>
<text x="138.6" y="158.9">SC70 (5)</text>
<text x="168.3" y="158.9">2.00 mm × 1.25 mm</text>
<text x="111.9" y="163">TLV7041-Q1</text>
<text x="138.6" y="163.8">SOT-23 (5)</text>
<text x="168.3" y="163.8">2.90 mm × 1.60 mm</text>
<text x="111.9" y="169.5">TLV7032-Q1,</text>
<text x="111.9" y="172.9">TLV7042-Q1</text>
<text x="138.6" y="168.7">VSSOP (8)</text>
<text x="138.6" y="173.7">SOT-23 (8)</text>
<text x="168.3" y="168.7">3.00 mm x 3.00 mm</text>
<text x="168.3" y="173.7">2.90 mm x 1.60 mm</text>
<text x="111.9" y="178.6">TLV7034-Q1,</text>
<text x="111.9" y="182">TLV7044-Q1</text>
<text x="138.6" y="180.3">TSSOP (14)</text>
<text x="168.3" y="180.3">4.40 mm x 5.00 mm</text>
<text x="111.1" y="188.8">(1)</text>
<text x="118.6" y="188.8">For all available packages, see the orderable addendum at</text>
<text x="118.6" y="192.2">the end of the data sheet.</text>
<text x="27.9" y="265.5">An IMPORTANT NOTICE at the end of this data sheet addresses availability, warranty, changes, use in safety-critical applications,</text>
<text x="27.9" y="268.9">intellectual property matters and other important disclaimers. PRODUCTION DATA.</text>
</g>
<g font-size="2.6">
<text x="154.9" y="143.9">CC</text>
<text x="56" y="250.2">CC</text>
<text x="69.1" y="250.2">CC</text>
</g>
<text font-size="2.5" x="135.3" y="24.3">SNOSDA5D – MAY 2020 – REVISED FEBRUARY 2023</text>
<text font-size="2.4" fill="#a8a8a8" x="95.4" y="244.7">Iq_v</text>
<g font-size="2.2">
<text x="32.2" y="196.5">900</text>
<text x="120.9" y="196.6">7</text>
<text x="32.2" y="202.7">800</text>
<text x="50.3" y="199.2">Temp = -40°C</text>
<text x="50.3" y="201.7">Temp = 25°C</text>
<text x="120.9" y="203.7">6</text>
<text x="170.3" y="199.2">Temp -40°C</text>
<text x="170.3" y="201.7">Temp 25°C</text>
<text x="32.2" y="208.8">700</text>
<text x="50.3" y="204.2">Temp = 125°C</text>
<text x="170.3" y="204.2">Temp 85°C</text>
<text x="170.3" y="206.8">Temp 125°C</text>
<text x="32.2" y="215">600</text>
<text x="120.9" y="210.9">5</text>
<text x="30.2" y="221.2" transform="rotate(-90 30.2 221.2)">I</text>
<text x="30.2" y="217.6" transform="rotate(-90 30.2 217.6)">(nA)</text>
<text x="32.2" y="221.1">500</text>
<text x="120.9" y="218.1">4</text>
<text x="32.2" y="227.3">400</text>
<text x="120.9" y="225.2">3</text>
<text x="32.2" y="233.4">300</text>
<text x="118.8" y="228.7" transform="rotate(-90 118.8 228.7)">Propagation Delay (Ps)</text>
<text x="120.9" y="232.4">2</text>
<text x="32.2" y="239.5">200</text>
<text x="120.9" y="239.6">1</text>
<text x="36.3" y="242.1">1</text>
<text x="41.4" y="242.1">1.5</text>
<text x="48.4" y="242.1">2</text>
<text x="53.5" y="242.1">2.5</text>
<text x="60.5" y="242.1">3</text>
<text x="63.4" y="244.6">V</text>
<text x="65.6" y="242.1">3.5</text>
<text x="67.9" y="244.6">(V)</text>
<text x="72.6" y="242.1">4</text>
<text x="77.7" y="242.1">4.5</text>
<text x="84.6" y="242.1">5</text>
<text x="89.8" y="242.1">5.5</text>
<text x="96.7" y="242.1">6</text>
<text x="122.5" y="242.1">0</text>
<text x="133.4" y="242.1">100</text>
<text x="145.5" y="242.1">200</text>
<text x="148.8" y="244.7">V</text>
<text x="153.2" y="244.7">(mV)</text>
<text x="157.7" y="242.1">300</text>
<text x="169.8" y="242.1">400</text>
<text x="181.9" y="242.1">500</text>
</g>
<text font-size="2.1" fill="#00f" x="163.4" y="153">(1)</text>
<g font-size="1.7">
<text x="30.6" y="220.6" transform="rotate(-90 30.6 220.6)">CC</text>
<text x="64.9" y="245">CC</text>
<text x="150.3" y="245">OD</text>
</g>
<text font-size="1.7" fill="#a8a8a8" x="184.6" y="245.6">tlv7</text>
</svg>
